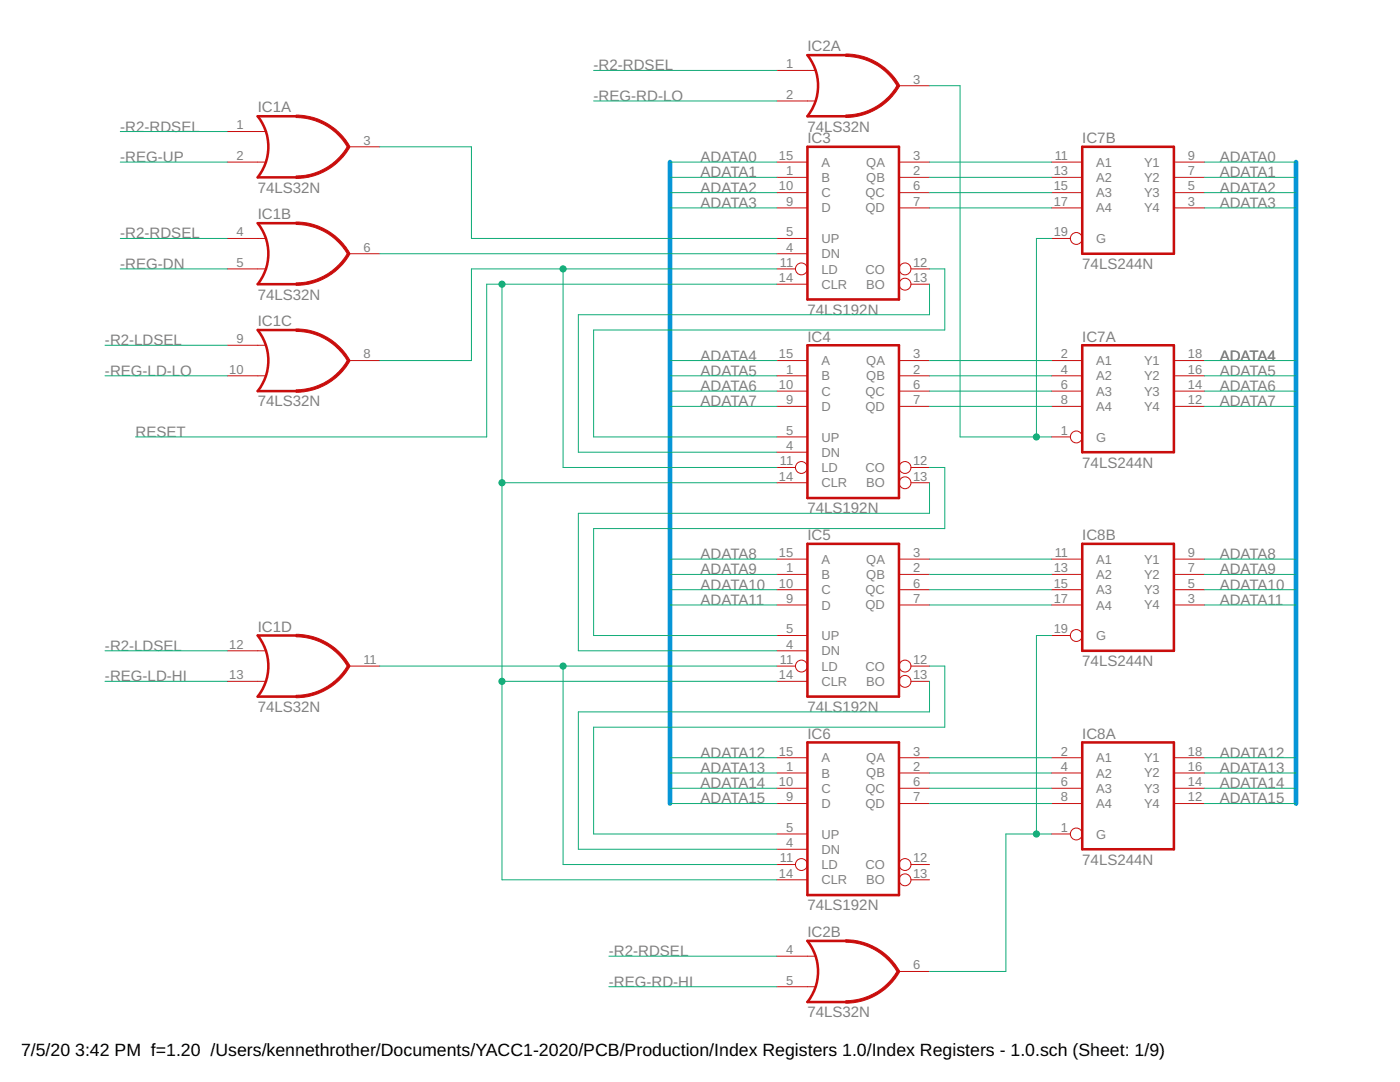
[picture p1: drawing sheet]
<svg xmlns="http://www.w3.org/2000/svg" width="279mm" height="216mm" viewBox="0 0 279 216" stroke-linecap="round" stroke-linejoin="round" font-family="sans-serif">
<g fill="none" stroke="#c90d0c" stroke-width=".51">
<path d="M168.8 11h-7.7a9.8 9.8 0 0 1 0 12.2h7.7M59.1 23.2h-7.7a9.8 9.8 0 0 1 0 12.2h7.7M161.1 29.3h18.3v30.5h-18.3zM216 29.3h18.3v21.3h-18.3zM59.1 44.5h-7.7a9.8 9.8 0 0 1 0 12.2h7.7M59.1 65.8h-7.7a9.8 9.8 0 0 1 0 12.2h7.7M161.1 68.9h18.3v30.5h-18.3zM216 68.9h18.3v21.3h-18.3zM161.1 108.5h18.3v30.5h-18.3zM216 108.5h18.3v21.4h-18.3zM59.1 126.8h-7.7a9.8 9.8 0 0 1 0 12.2h7.7M161.1 148.1h18.3v30.5h-18.3z"/>
<path d="M216 148.1h18.3v21.4h-18.3zM168.8 187.7h-7.7a9.8 9.8 0 0 1 0 12.2h7.7"/>
</g>
<g fill="none" stroke="#c90d0c" stroke-width=".2">
<path d="M155 14.1h7.7M179.4 17.1h6.1M45.3 32.3h7.7M45.3 26.2h7.7M69.7 29.3h6.1M155 35.4h6.1M155 32.3h6.1M155 38.4h6.1M155 20.2h7.7M179.4 35.4h6.1M179.4 32.3h6.1M179.4 38.4h6.1"/>
<path d="M209.9 35.4h6.1M209.9 32.3h6.1M209.9 38.4h6.1M234.3 35.4h6.1M234.3 32.3h6.1M234.3 38.4h6.1M45.3 47.6h7.7M45.3 53.7h7.7M69.7 50.6h6.1M155 50.6h6.1M155 47.6h6.1M155 41.5h6.1"/>
<path d="M155 53.7h3.7M155 56.7h6.1M179.4 41.5h6.1M181.8 53.7h3.7M181.8 56.7h3.7M209.9 47.6h3.7M209.9 41.5h6.1M234.3 41.5h6.1M45.3 75h7.7M45.3 68.9h7.7M69.7 71.9h6.1M155 75h6.1"/>
<path d="M155 71.9h6.1M155 78h6.1M179.4 75h6.1M179.4 71.9h6.1M179.4 78h6.1M209.9 75h6.1M209.9 71.9h6.1M209.9 78h6.1M234.3 75h6.1M234.3 71.9h6.1M234.3 78h6.1M155 90.2h6.1"/>
<path d="M155 87.2h6.1M155 81.1h6.1M155 93.3h3.7M155 96.3h6.1M179.4 81.1h6.1M181.8 93.3h3.7M181.8 96.3h3.7M209.9 87.2h3.7M209.9 81.1h6.1M234.3 81.1h6.1M155 114.6h6.1M155 111.6h6.1"/>
<path d="M155 117.7h6.1M179.4 114.6h6.1M179.4 111.6h6.1M179.4 117.7h6.1M209.9 114.6h6.1M209.9 111.6h6.1M209.9 117.7h6.1M234.3 114.6h6.1M234.3 111.6h6.1M234.3 117.7h6.1M45.3 129.9h7.7M45.3 136h7.7"/>
<path d="M69.7 132.9h6.1M155 129.9h6.1M155 126.8h6.1M155 120.7h6.1M155 132.9h3.7M155 136h6.1M179.4 120.7h6.1M181.8 132.9h3.7M181.8 136h3.7M209.9 126.8h3.7M209.9 120.7h6.1M234.3 120.7h6.1"/>
<path d="M155 154.2h6.1M155 151.2h6.1M155 157.3h6.1M179.4 154.2h6.1M179.4 151.2h6.1M179.4 157.3h6.1M209.9 154.2h6.1M209.9 151.2h6.1M209.9 157.3h6.1M234.3 154.2h6.1M234.3 151.2h6.1M234.3 157.3h6.1"/>
<path d="M155 169.5h6.1M155 166.4h6.1M155 160.3h6.1M155 172.5h3.7M155 175.6h6.1M179.4 160.3h6.1M181.8 172.5h3.7M181.8 175.6h3.7M209.9 166.4h3.7M209.9 160.3h6.1M234.3 160.3h6.1M155 190.8h7.7"/>
<path d="M155 196.9h7.7M179.4 193.8h6.1"/>
<circle cx="159.9" cy="53.7" r="1.19"/>
<circle cx="180.6" cy="56.7" r="1.19"/>
<circle cx="180.6" cy="53.7" r="1.19"/>
<circle cx="214.8" cy="47.6" r="1.19"/>
<circle cx="159.9" cy="93.3" r="1.19"/>
<circle cx="180.6" cy="96.3" r="1.19"/>
<circle cx="180.6" cy="93.3" r="1.19"/>
<circle cx="214.8" cy="87.2" r="1.19"/>
<circle cx="159.9" cy="132.9" r="1.19"/>
<circle cx="180.6" cy="136" r="1.19"/>
<circle cx="180.6" cy="132.9" r="1.19"/>
<circle cx="214.8" cy="126.8" r="1.19"/>
<circle cx="159.9" cy="172.5" r="1.19"/>
<circle cx="180.6" cy="172.5" r="1.19"/>
<circle cx="180.6" cy="175.6" r="1.19"/>
<circle cx="214.8" cy="166.4" r="1.19"/>
</g>
<g fill="#c90d0c" stroke="#c90d0c" stroke-width=".2">
<path d="M59.1 35.1a11.9 11.9 0 0 0 10.3-6l.4 .3a12.3 12.3 0 0 1-10.7 6.2z" fill-rule="evenodd"/>
<path d="M59.1 23a12.3 12.3 0 0 1 10.7 6.2l-.4 .3a11.9 11.9 0 0 0-10.3-6z" fill-rule="evenodd"/>
<path d="M59.1 56.5a11.9 11.9 0 0 0 10.3-6.1l.4 .3a12.3 12.3 0 0 1-10.7 6.2z" fill-rule="evenodd"/>
<path d="M59.1 44.3a12.3 12.3 0 0 1 10.7 6.3l-.4 .2a11.9 11.9 0 0 0-10.3-6z" fill-rule="evenodd"/>
<path d="M59.1 77.8a11.9 11.9 0 0 0 10.3-6l.4 .2a12.3 12.3 0 0 1-10.7 6.3z" fill-rule="evenodd"/>
<path d="M59.1 65.6a12.3 12.3 0 0 1 10.7 6.3l-.4 .2a11.9 11.9 0 0 0-10.3-6z" fill-rule="evenodd"/>
<path d="M59.1 138.7a12 12 0 0 0 10.3-6l.4 .3a12.4 12.4 0 0 1-10.7 6.2z" fill-rule="evenodd"/>
<path d="M59.1 126.6a12.3 12.3 0 0 1 10.7 6.2l-.4 .3a11.9 11.9 0 0 0-10.3-6z" fill-rule="evenodd"/>
<path d="M168.8 22.9a12 12 0 0 0 10.3-6l.4 .3a12.4 12.4 0 0 1-10.7 6.2z" fill-rule="evenodd"/>
<path d="M168.8 10.8a12.3 12.3 0 0 1 10.7 6.2l-.4 .3a11.9 11.9 0 0 0-10.3-6z" fill-rule="evenodd"/>
<path d="M168.8 199.7a12 12 0 0 0 10.3-6l.4 .2a12.3 12.3 0 0 1-10.7 6.3z" fill-rule="evenodd"/>
<path d="M168.8 187.5a12.4 12.4 0 0 1 10.7 6.3l-.4 .2a11.9 11.9 0 0 0-10.3-6z" fill-rule="evenodd"/>
</g>
<path d="M133.7 32.3v128M258.7 32.3v128" fill="none" stroke="#0696d7" stroke-width=".93"/>
<g fill="none" stroke="#0dab76" stroke-width=".2">
<path d="M118.5 14.1h36.5M185.5 17.1h6.1v70.1h18.3M24 32.3h21.3M24 26.2h21.3M75.8 29.3h18.3v18.3h60.9M118.5 20.2h36.5M133.7 32.3h21.3M133.7 35.4h21.3M133.7 38.4h21.3M185.5 32.3h24.4M185.5 35.4h24.4M185.5 38.4h24.4"/>
<path d="M240.4 32.3h18.3M240.4 35.4h18.3M240.4 38.4h18.3M24 53.7h21.3M24 47.6h21.3M75.8 50.6h79.2M100.2 56.7v118.9h54.8M112.4 53.7v39.6h42.6M133.7 41.5h21.3M155 53.7h-60.9v18.2h-18.3M155 56.7h-57.9v30.5h-70M185.5 41.5h24.4"/>
<path d="M185.5 53.7h3.1v12.1h-70.1v21.4h36.5M185.5 56.7v6.1h-70.1v27.4h39.6M209.9 47.6h-3.1v39.6M240.4 41.5h18.3M21 75h24.3M21 68.9h24.3M133.7 71.9h21.3M133.7 75h21.3M133.7 78h21.3M185.5 71.9h24.4M185.5 75h24.4M185.5 78h24.4"/>
<path d="M240.4 71.9h18.3M240.4 75h18.3M240.4 78h18.3M100.2 96.3h54.8M133.7 81.1h21.3M185.5 81.1h24.4M185.5 96.3v6.1h-70.1v27.5h39.6M185.5 93.3h3.1v12.2h-70.1v21.3h36.5M240.4 81.1h18.3M133.7 111.6h21.3M133.7 114.6h21.3M133.7 117.7h21.3"/>
<path d="M185.5 111.6h24.4M185.5 114.6h24.4M185.5 117.7h24.4M240.4 111.6h18.3M240.4 114.6h18.3M240.4 117.7h18.3M21 136h24.3M21 129.9h24.3M75.8 132.9h79.2M100.2 136h54.8M112.4 132.9v39.6h42.6M133.7 120.7h21.3"/>
<path d="M185.5 136v6h-70.1v27.5h39.6M185.5 132.9h3.1v12.2h-70.1v21.3h36.5M185.5 120.7h24.4M209.9 126.8h-3.1v39.6M240.4 120.7h18.3M133.7 151.2h21.3M133.7 154.2h21.3M133.7 157.3h21.3M185.5 151.2h24.4M185.5 154.2h24.4M185.5 157.3h24.4M240.4 151.2h18.3"/>
<path d="M240.4 154.2h18.3M240.4 157.3h18.3M133.7 160.3h21.3M185.5 160.3h24.4M209.9 166.4h-9.2v27.4h-15.2M240.4 160.3h18.3M121.5 190.8h33.5M121.5 196.9h33.5"/>
</g>
<g fill="#0dab76" stroke="#0dab76" stroke-width=".2">
<circle cx="100.2" cy="56.7" r=".61"/>
<circle cx="100.2" cy="96.3" r=".61"/>
<circle cx="100.2" cy="136" r=".61"/>
<circle cx="112.4" cy="53.7" r=".61"/>
<circle cx="206.8" cy="87.2" r=".61"/>
<circle cx="206.8" cy="166.4" r=".61"/>
<circle cx="112.4" cy="132.9" r=".61"/>
</g>
<g font-size="3.5">
<text x="4.2" y="210.7">7/5/20</text>
<text x="15" y="210.7">3:42 PM f=1.20 /Users/kennethrother/Documents/YACC1-2020/PCB/Production/Index Registers 1.0/Index Registers - 1.0.sch (Sheet: 1/9)</text>
</g>
<g font-size="3" fill="#808080">
<text x="161.1" y="10.2">IC2A</text>
<text x="118.5" y="14.1">-R2-RDSEL</text>
<text x="51.4" y="22.4">IC1A</text>
<text x="118.5" y="20.1">-REG-RD-LO</text>
<text x="24" y="26.2">-R2-RDSEL</text>
<text x="161.1" y="26.2">74LS32N</text>
<text x="161.1" y="28.5">IC3</text>
<text x="216" y="28.5">IC7B</text>
<text x="24" y="32.3">-REG-UP</text>
<text x="139.8" y="32.3">ADATA0</text>
<text x="139.8" y="35.4">ADATA1</text>
<text x="243.4" y="32.3">ADATA0</text>
<text x="243.4" y="35.4">ADATA1</text>
<text x="51.4" y="38.4">74LS32N</text>
<text x="139.8" y="38.4">ADATA2</text>
<text x="139.8" y="41.5">ADATA3</text>
<text x="243.4" y="38.4">ADATA2</text>
<text x="243.4" y="41.5">ADATA3</text>
<text x="24" y="47.6">-R2-RDSEL</text>
<text x="51.4" y="43.8">IC1B</text>
<text x="24" y="53.7">-REG-DN</text>
<text x="216" y="53.7">74LS244N</text>
<text x="51.4" y="59.8">74LS32N</text>
<text x="51.4" y="65.1">IC1C</text>
<text x="161.1" y="62.8">74LS192N</text>
<text x="21" y="68.9">-R2-LDSEL</text>
<text x="139.8" y="72">ADATA4</text>
<text x="161.1" y="68.1">IC4</text>
<text x="216" y="68.1">IC7A</text>
<text x="243.4" y="72">ADATA4</text>
<text x="21" y="75">-REG-LD-LO</text>
<text x="139.8" y="75">ADATA5</text>
<text x="243.4" y="75">ADATA5</text>
<text x="51.4" y="81.1">74LS32N</text>
<text x="139.8" y="78">ADATA6</text>
<text x="139.8" y="81.1">ADATA7</text>
<text x="243.4" y="78">ADATA6</text>
<text x="243.4" y="81.1">ADATA7</text>
<text x="27" y="87.2">RESET</text>
<text x="216" y="93.3">74LS244N</text>
<text x="161.1" y="102.4">74LS192N</text>
<text x="161.1" y="107.8">IC5</text>
<text x="216" y="107.8">IC8B</text>
<text x="139.8" y="111.6">ADATA8</text>
<text x="243.4" y="111.6">ADATA8</text>
<text x="139.8" y="114.6">ADATA9</text>
<text x="139.8" y="117.7">ADATA10</text>
<text x="243.4" y="114.6">ADATA9</text>
<text x="243.4" y="117.7">ADATA10</text>
<text x="139.8" y="120.7">ADATA11</text>
<text x="243.4" y="120.7">ADATA11</text>
<text x="21" y="129.9">-R2-LDSEL</text>
<text x="51.4" y="126">IC1D</text>
<text x="21" y="135.9">-REG-LD-HI</text>
<text x="216" y="132.9">74LS244N</text>
<text x="51.4" y="142">74LS32N</text>
<text x="161.1" y="142">74LS192N</text>
<text x="161.1" y="147.4">IC6</text>
<text x="216" y="147.4">IC8A</text>
<text x="139.8" y="151.2">ADATA12</text>
<text x="139.8" y="154.2">ADATA13</text>
<text x="243.4" y="151.2">ADATA12</text>
<text x="243.4" y="154.2">ADATA13</text>
<text x="139.8" y="157.3">ADATA14</text>
<text x="139.8" y="160.3">ADATA15</text>
<text x="243.4" y="157.3">ADATA14</text>
<text x="243.4" y="160.3">ADATA15</text>
<text x="216" y="172.5">74LS244N</text>
<text x="161.1" y="181.7">74LS192N</text>
<text x="121.5" y="190.8">-R2-RDSEL</text>
<text x="161.1" y="187">IC2B</text>
<text x="121.5" y="196.9">-REG-RD-HI</text>
<text x="161.1" y="203">74LS32N</text>
</g>
<g font-size="2.6" fill="#808080">
<text x="156.9" y="13.6">1</text>
<text x="182.2" y="16.7">3</text>
<text x="156.9" y="19.7">2</text>
<text x="47.2" y="25.8">1</text>
<text x="72.5" y="28.9">3</text>
<text x="47.2" y="31.9">2</text>
<text x="155.5" y="31.9">15</text>
<text x="156.9" y="35">1</text>
<text x="163.9" y="33.2">A</text>
<text x="172.9" y="33.2">QA</text>
<text x="182.2" y="35">2</text>
<text x="182.2" y="31.9">3</text>
<text x="210.3" y="35">13</text>
<text x="210.5" y="31.9">11</text>
<text x="218.8" y="33.2">A1</text>
<text x="228.3" y="33.2">Y1</text>
<text x="237.1" y="35">7</text>
<text x="237.1" y="31.9">9</text>
<text x="155.5" y="38">10</text>
<text x="156.9" y="41.1">9</text>
<text x="163.9" y="36.3">B</text>
<text x="163.9" y="39.3">C</text>
<text x="172.7" y="39.3">QC</text>
<text x="172.9" y="36.3">QB</text>
<text x="182.2" y="38">6</text>
<text x="182.2" y="41.1">7</text>
<text x="210.3" y="38">15</text>
<text x="210.3" y="41.1">17</text>
<text x="218.8" y="36.3">A2</text>
<text x="218.8" y="39.3">A3</text>
<text x="228.3" y="39.3">Y3</text>
<text x="228.3" y="36.3">Y2</text>
<text x="237.1" y="41.1">3</text>
<text x="237.1" y="38">5</text>
<text x="47.2" y="47.1">4</text>
<text x="156.9" y="47.1">5</text>
<text x="163.9" y="42.4">D</text>
<text x="172.7" y="42.4">QD</text>
<text x="210.3" y="47.1">19</text>
<text x="218.8" y="42.4">A4</text>
<text x="228.3" y="42.4">Y4</text>
<text x="47.2" y="53.2">5</text>
<text x="72.5" y="50.2">6</text>
<text x="155.6" y="53.2">11</text>
<text x="156.9" y="50.2">4</text>
<text x="163.9" y="51.5">DN</text>
<text x="163.9" y="48.5">UP</text>
<text x="182.2" y="53.2">12</text>
<text x="218.8" y="48.5">G</text>
<text x="155.5" y="56.3">14</text>
<text x="163.9" y="54.6">LD</text>
<text x="163.9" y="57.6">CLR</text>
<text x="172.7" y="54.6">CO</text>
<text x="172.9" y="57.6">BO</text>
<text x="182.2" y="56.3">13</text>
<text x="47.2" y="68.5">9</text>
<text x="72.5" y="71.5">8</text>
<text x="155.5" y="71.5">15</text>
<text x="182.2" y="71.5">3</text>
<text x="211.7" y="71.5">2</text>
<text x="237.1" y="71.5">18</text>
<text x="45.7" y="74.6">10</text>
<text x="155.5" y="77.6">10</text>
<text x="156.9" y="74.6">1</text>
<text x="163.9" y="75.9">B</text>
<text x="163.9" y="72.9">A</text>
<text x="172.9" y="75.9">QB</text>
<text x="172.9" y="72.9">QA</text>
<text x="182.2" y="74.6">2</text>
<text x="182.2" y="77.6">6</text>
<text x="211.7" y="74.6">4</text>
<text x="211.7" y="77.6">6</text>
<text x="218.8" y="72.9">A1</text>
<text x="218.8" y="75.9">A2</text>
<text x="228.3" y="75.9">Y2</text>
<text x="228.3" y="72.9">Y1</text>
<text x="237.1" y="77.6">14</text>
<text x="237.1" y="74.6">16</text>
<text x="156.9" y="80.7">9</text>
<text x="163.9" y="82">D</text>
<text x="163.9" y="79">C</text>
<text x="172.7" y="79">QC</text>
<text x="172.7" y="82">QD</text>
<text x="182.2" y="80.7">7</text>
<text x="211.7" y="80.7">8</text>
<text x="218.8" y="79">A3</text>
<text x="218.8" y="82">A4</text>
<text x="228.3" y="82">Y4</text>
<text x="228.3" y="79">Y3</text>
<text x="237.1" y="80.7">12</text>
<text x="156.9" y="89.8">4</text>
<text x="156.9" y="86.8">5</text>
<text x="163.9" y="88.1">UP</text>
<text x="211.7" y="86.8">1</text>
<text x="218.8" y="88.1">G</text>
<text x="155.5" y="95.9">14</text>
<text x="155.6" y="92.9">11</text>
<text x="163.9" y="91.2">DN</text>
<text x="163.9" y="94.2">LD</text>
<text x="172.7" y="94.2">CO</text>
<text x="182.2" y="92.9">12</text>
<text x="182.2" y="95.9">13</text>
<text x="163.9" y="97.2">CLR</text>
<text x="172.9" y="97.2">BO</text>
<text x="155.5" y="111.1">15</text>
<text x="163.9" y="112.5">A</text>
<text x="172.9" y="112.5">QA</text>
<text x="182.2" y="111.1">3</text>
<text x="210.5" y="111.1">11</text>
<text x="218.8" y="112.5">A1</text>
<text x="228.3" y="112.5">Y1</text>
<text x="237.1" y="111.1">9</text>
<text x="155.5" y="117.2">10</text>
<text x="156.9" y="114.2">1</text>
<text x="163.9" y="115.5">B</text>
<text x="163.9" y="118.6">C</text>
<text x="172.7" y="118.6">QC</text>
<text x="172.9" y="115.5">QB</text>
<text x="182.2" y="114.2">2</text>
<text x="182.2" y="117.2">6</text>
<text x="210.3" y="114.2">13</text>
<text x="210.3" y="117.2">15</text>
<text x="218.8" y="115.5">A2</text>
<text x="218.8" y="118.6">A3</text>
<text x="228.3" y="118.6">Y3</text>
<text x="228.3" y="115.5">Y2</text>
<text x="237.1" y="117.2">5</text>
<text x="237.1" y="114.2">7</text>
<text x="156.9" y="120.3">9</text>
<text x="163.9" y="121.6">D</text>
<text x="172.7" y="121.6">QD</text>
<text x="182.2" y="120.3">7</text>
<text x="210.3" y="120.3">17</text>
<text x="218.8" y="121.6">A4</text>
<text x="228.3" y="121.6">Y4</text>
<text x="237.1" y="120.3">3</text>
<text x="45.7" y="129.4">12</text>
<text x="156.9" y="129.4">4</text>
<text x="156.9" y="126.4">5</text>
<text x="163.9" y="130.8">DN</text>
<text x="163.9" y="127.7">UP</text>
<text x="210.3" y="126.4">19</text>
<text x="218.8" y="127.7">G</text>
<text x="45.7" y="135.5">13</text>
<text x="72.5" y="132.5">11</text>
<text x="155.5" y="135.5">14</text>
<text x="155.6" y="132.5">11</text>
<text x="163.9" y="133.8">LD</text>
<text x="163.9" y="136.9">CLR</text>
<text x="172.7" y="133.8">CO</text>
<text x="172.9" y="136.9">BO</text>
<text x="182.2" y="132.5">12</text>
<text x="182.2" y="135.5">13</text>
<text x="155.5" y="150.8">15</text>
<text x="156.9" y="153.8">1</text>
<text x="163.9" y="155.1">B</text>
<text x="163.9" y="152.1">A</text>
<text x="172.9" y="155.1">QB</text>
<text x="172.9" y="152.1">QA</text>
<text x="182.2" y="153.8">2</text>
<text x="182.2" y="150.8">3</text>
<text x="211.7" y="150.8">2</text>
<text x="211.7" y="153.8">4</text>
<text x="218.8" y="152.1">A1</text>
<text x="218.8" y="155.1">A2</text>
<text x="228.3" y="155.1">Y2</text>
<text x="228.3" y="152.1">Y1</text>
<text x="237.1" y="153.8">16</text>
<text x="237.1" y="150.8">18</text>
<text x="155.5" y="156.9">10</text>
<text x="156.9" y="159.9">9</text>
<text x="163.9" y="161.2">D</text>
<text x="163.9" y="158.2">C</text>
<text x="172.7" y="158.2">QC</text>
<text x="172.7" y="161.2">QD</text>
<text x="182.2" y="156.9">6</text>
<text x="182.2" y="159.9">7</text>
<text x="211.7" y="156.9">6</text>
<text x="211.7" y="159.9">8</text>
<text x="218.8" y="158.2">A3</text>
<text x="218.8" y="161.2">A4</text>
<text x="228.3" y="161.2">Y4</text>
<text x="228.3" y="158.2">Y3</text>
<text x="237.1" y="159.9">12</text>
<text x="237.1" y="156.9">14</text>
<text x="156.9" y="166">5</text>
<text x="163.9" y="167.3">UP</text>
<text x="211.7" y="166">1</text>
<text x="218.8" y="167.3">G</text>
<text x="155.6" y="172.1">11</text>
<text x="156.9" y="169">4</text>
<text x="163.9" y="170.4">DN</text>
<text x="163.9" y="173.4">LD</text>
<text x="172.7" y="173.4">CO</text>
<text x="182.2" y="172.1">12</text>
<text x="155.5" y="175.1">14</text>
<text x="163.9" y="176.5">CLR</text>
<text x="172.9" y="176.5">BO</text>
<text x="182.2" y="175.1">13</text>
<text x="156.9" y="190.4">4</text>
<text x="156.9" y="196.5">5</text>
<text x="182.2" y="193.4">6</text>
</g>
</svg>
